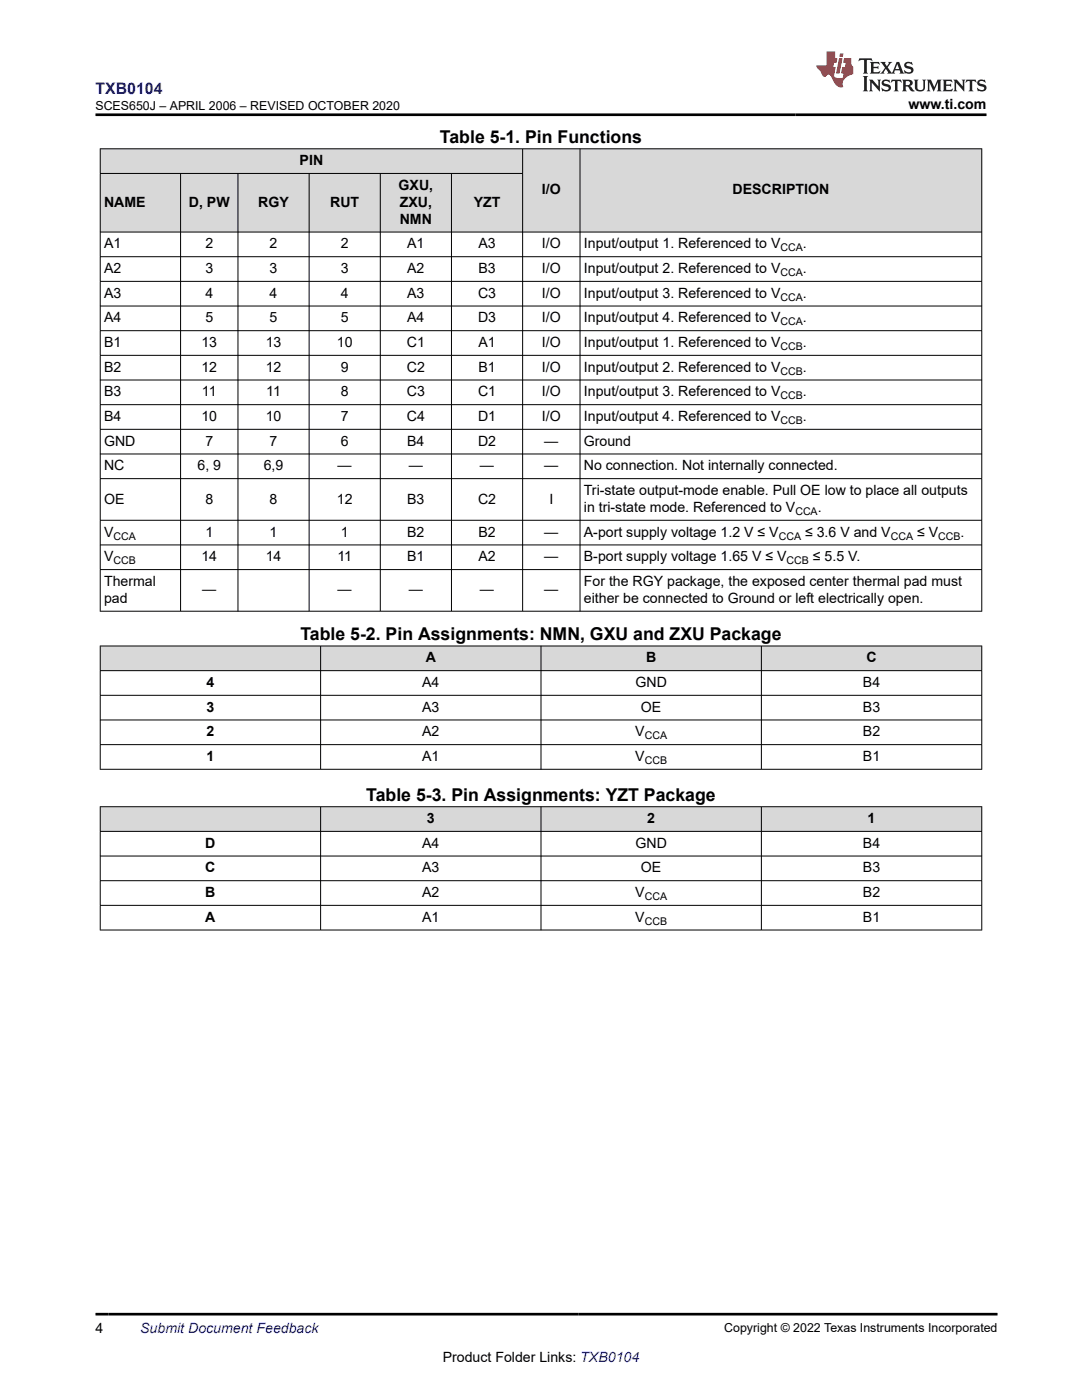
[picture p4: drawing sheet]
<svg xmlns="http://www.w3.org/2000/svg" width="216mm" height="279mm" viewBox="0 0 216 279" stroke-linecap="round" stroke-linejoin="round" font-family="sans-serif">
<g fill="#d8d8d8">
<path d="M20 29.7h175.9v4.9h-175.9z" fill-rule="evenodd"/>
<path d="M20.1 29.8h84.1v4.8h-84.1z" fill-rule="evenodd"/>
<path d="M104.3 29.8h11.4v16.4h-11.4z" fill-rule="evenodd"/>
<path d="M115.8 29.8h80v16.4h-80z" fill-rule="evenodd"/>
<path d="M20.1 34.7h15.9v11.5h-15.9z" fill-rule="evenodd"/>
<path d="M36.1 34.7h11.3v11.5h-11.3z" fill-rule="evenodd"/>
<path d="M47.5 34.7h14.1v11.5h-14.1z" fill-rule="evenodd"/>
<path d="M61.7 34.7h14.1v11.5h-14.1z" fill-rule="evenodd"/>
<path d="M75.9 34.7h14.1v11.5h-14.1z" fill-rule="evenodd"/>
<path d="M90.1 34.7h14.1v11.5h-14.1z" fill-rule="evenodd"/>
</g>
<g fill="none" stroke="#000" stroke-width=".2">
<path d="M19.9 29.7h176.1M19.9 34.6h84.4M20 29.6v92.4M36 34.6v87.4M47.5 34.6v87.4M61.7 34.6v87.4M75.9 34.6v87.4M90.1 34.6v87.4M104.3 29.6v92.4M115.7 29.6v92.4M195.9 29.6v92.4M19.9 51.2h176.1"/>
<path d="M19.9 56.2h176.1M196 46.3h-176.1M19.9 61.1h176.1M19.9 66h176.1M19.9 70.9h176.1M19.9 75.8h176.1M19.9 80.8h176.1M19.9 85.7h176.1M19.9 90.6h176.1M19.9 95.5h176.1M19.9 103.8h176.1M19.9 108.8h176.1"/>
<path d="M19.9 113.7h176.1M19.9 122h176.1"/>
</g>
<g fill="#d8d8d8">
<path d="M20 128.9h175.9v4.9h-175.9z" fill-rule="evenodd"/>
<path d="M20.1 129h43.8v4.8h-43.8z" fill-rule="evenodd"/>
<path d="M64 129h43.9v4.8h-43.9z" fill-rule="evenodd"/>
<path d="M108 129h43.9v4.8h-43.9z" fill-rule="evenodd"/>
<path d="M152 129h43.8v4.8h-43.8z" fill-rule="evenodd"/>
</g>
<path d="M19.9 128.9h176.1M19.9 133.8h176.1M19.9 138.8h176.1M20 128.9v24.7M64 128.9v24.7M107.9 128.9v24.7M151.9 128.9v24.7M195.9 128.9v24.7M19.9 143.7h176.1M19.9 148.6h176.1M19.9 153.5h176.1" fill="none" stroke="#000" stroke-width=".2"/>
<g fill="#d8d8d8">
<path d="M20 161h175.9v4.9h-175.9z" fill-rule="evenodd"/>
<path d="M20.1 161.1h43.8v4.8h-43.8z" fill-rule="evenodd"/>
<path d="M64 161.1h43.9v4.8h-43.9z" fill-rule="evenodd"/>
<path d="M108 161.1h43.9v4.8h-43.9z" fill-rule="evenodd"/>
<path d="M152 161.1h43.8v4.8h-43.8z" fill-rule="evenodd"/>
</g>
<path d="M19.9 161h176.1M19.9 165.9h176.1M19.9 170.8h176.1M19.9 175.8h176.1M20 160.9v24.8M64 160.9v24.8M107.9 160.9v24.8M151.9 160.9v24.8M195.9 160.9v24.8M19.9 180.7h176.1M19.9 185.6h176.1" fill="none" stroke="#000" stroke-width=".2"/>
<path d="M171.5 11.6l-.2 .6 .5-.2h.6v.1v2.2l-.2 .4h1l-.2-.4v-2.2v-.1h.5l.5 .2-.1-.6zM173.6 12.4l.2 .3v1.6l-.2 .4h1.9l.1-.6a1.08 1.08 0 0 1-1.3 .2v-.7h.6l.4 .2v-.7l-.4 .2h-.6v-.5l.2-.2a1 1 0 0 1 1 .3l-.1-.5zM175.7 12.4l.9 1.1-1 1.2h.9l-.2-.2 .5-.8 .4 .8-.2 .2h1.6l-.2-.2 .2-.5h.9l.1 .5-.1 .2h.9l-.2-.4-.8-1.9h-.5l-.9 2.1-.9-1.1 .9-1h-.8l.2 .2-.4 .6-.4-.6 .2-.2zM179 12.8l.4 1h-.7zM180.7 12.5a.65 .65 0 0 0-.2 .7 .65 .65 0 0 0 .6 .5l.6 .1 .1 .3a.79 .79 0 0 1-.7 .4 .79 .79 0 0 1-.7-.5l.1 .7 .2-.1a.93 .93 0 0 0 1.1 0 .93 .93 0 0 0 .4-.9 1.46 1.46 0 0 0-1.2-.6l-.1-.3a1.09 1.09 0 0 1 1.2 .2l-.2-.6-.1 .1-.5-.2zM172.2 15.2l.2 .4v2.2l-.2 .4h1l-.2-.4v-2.2l.2-.4zM173.4 15.9l.2 .4v1.5l-.2 .4h.8l-.3-.4 .1-1.3 1.6 1.8v-2l.2-.4h-.7l.1 .2 .1 1.1-1.2-1.3zM176.2 16a.65 .65 0 0 0-.2 .8 .65 .65 0 0 0 .6 .4l.6 .2 .1 .2a.79 .79 0 0 1-.7 .4 .79 .79 0 0 1-.7-.5l.1 .7 .2-.1a.93 .93 0 0 0 1.1 .1 .93 .93 0 0 0 .4-1 1.46 1.46 0 0 0-1.2-.5l-.1-.4a1.09 1.09 0 0 1 1.2 .2l-.1-.6-.2 .1-.5-.1zM177.9 15.9l-.1 .6a.63 .63 0 0 1 .8-.3v1.6l-.3 .4h1l-.2-.4v-1.6a.66 .66 0 0 1 .8 .3l-.1-.6zM180 15.9l.2 .4v1.5l-.2 .4h1l-.2-.2-.1-.7h.5l.1 .2a.79 .79 0 0 0 1.2 .6l-1-.9a.61 .61 0 0 0 .6-.6 .61 .61 0 0 0-.5-.7zM180.8 16.2h.1a.47 .47 0 0 1 .5 .1 .47 .47 0 0 1 .1 .5l-.1 .1-.7 .1zM182.3 15.9l.2 .2a2.27 2.27 0 0 0 .4 2 1.04 1.04 0 0 0 1.7-.7v-1.3l.2-.2h-.8l.2 .4v1.1a.6 .6 0 0 1-.6 .6 .6 .6 0 0 1-.6-.6v-1.1l.3-.4zM184.9 15.9l.2 .4v1.5l-.2 .4h.8l-.3-.4v-1.4l.9 1.9 .9-1.9v1.4l-.3 .4h1l-.2-.4v-1.5l.2-.4h-.8l-.7 1.5-.6-1.5zM188.1 15.9l.2 .4v1.5l-.2 .4h1.9l.1-.6a1.09 1.09 0 0 1-1.3 .2v-.7h.6l.4 .2v-.6l-.4 .2h-.6v-.6l.2-.1a1.01 1.01 0 0 1 1 .3l-.1-.6zM190.2 15.9l.3 .4v1.5l-.3 .4h.8l-.2-.4v-1.3l1.6 1.8v-2l.2-.4h-.7l.2 .2v1.1l-1.2-1.3zM192.8 15.9l-.1 .6a.63 .63 0 0 1 .8-.3v1.6l-.3 .4h1l-.2-.4v-1.6a.66 .66 0 0 1 .8 .3l-.1-.6zM195.2 16a.65 .65 0 0 0-.2 .8 .65 .65 0 0 0 .6 .4l.6 .2 .2 .2a.79 .79 0 0 1-.7 .4 .79 .79 0 0 1-.7-.5l.1 .7 .2-.1a.93 .93 0 0 0 1 .1 .93 .93 0 0 0 .5-1 1.46 1.46 0 0 0-1.3-.5v-.4a1.09 1.09 0 0 1 1.2 .2l-.2-.6-.2 .1-.5-.1z" fill="#231f20"/>
<path d="M164.9 10.3v2.7h-2l.1 .4 .8 1a.95 .95 0 0 0 1 .9 .59 .59 0 0 1 .5-.4 .59 .59 0 0 1 .5 .3l.4 .8a1.59 1.59 0 0 0 2.1 1.4 1.61 1.61 0 0 1 1-2.3l1-.3-.1-1.5a1.59 1.59 0 0 1-.3-1.7h-1.5l-.2 .9h.6l-.2 .9h-.5l-.2 .9v.3l.4 .1-.1 .9h-.7a.73 .73 0 0 1-1-.7l.3-1.5h-.5l.1-.9h.5l.2-.9h-.5v-1.3zM167.4 11.6l-.6 3.1h.7l.6-3.1zM167.6 10.7l-.1 .6h.7l.1-.6z" fill="#ed1c24"/>
<path d="M19 22.9h177.8M19 262.3h180" fill="none" stroke="#000" stroke-width=".53"/>
<g font-size="3.5">
<text x="87.8" y="28.5">Table 5-1. Pin Functions</text>
<text x="60" y="127.8">Table 5-2. Pin Assignments: NMN, GXU and ZXU Package</text>
<text x="73.1" y="159.8">Table 5-3. Pin Assignments: YZT Package</text>
</g>
<text font-size="3.2" fill="#00f" x="19" y="18.7">TXB0104</text>
<g font-size="2.8">
<text x="181.3" y="21.8">www.ti.com</text>
<text x="59.8" y="33">PIN</text>
<text x="20.8" y="41.3">NAME</text>
<text x="37.7" y="41.3">D, PW</text>
<text x="51.5" y="41.3">RGY</text>
<text x="65.9" y="41.3">RUT</text>
<text x="79.5" y="37.9">GXU,</text>
<text x="79.8" y="41.3">ZXU,</text>
<text x="94.5" y="41.3">YZT</text>
<text x="108.1" y="38.8">I/O</text>
<text x="146.2" y="38.8">DESCRIPTION</text>
<text x="79.8" y="44.7">NMN</text>
<text x="20.8" y="49.6">A1</text>
<text x="41" y="49.6">2</text>
<text x="53.8" y="49.6">2</text>
<text x="68" y="49.6">2</text>
<text x="81.3" y="49.6">A1</text>
<text x="95.5" y="49.6">A3</text>
<text x="108.1" y="49.6">I/O</text>
<text x="116.5" y="49.6">Input/output 1. Referenced to V</text>
<text x="160.2" y="49.6">.</text>
<text x="20.8" y="54.5">A2</text>
<text x="20.8" y="59.4">A3</text>
<text x="41" y="54.5">3</text>
<text x="41" y="59.4">4</text>
<text x="53.8" y="54.5">3</text>
<text x="53.8" y="59.4">4</text>
<text x="68" y="54.5">3</text>
<text x="68" y="59.4">4</text>
<text x="81.3" y="54.5">A2</text>
<text x="81.3" y="59.4">A3</text>
<text x="95.4" y="59.4">C3</text>
<text x="95.5" y="54.5">B3</text>
<text x="108.1" y="54.5">I/O</text>
<text x="108.1" y="59.4">I/O</text>
<text x="116.5" y="54.5">Input/output 2. Referenced to V</text>
<text x="116.5" y="59.4">Input/output 3. Referenced to V</text>
<text x="160.2" y="54.5">.</text>
<text x="160.2" y="59.4">.</text>
<text x="20.8" y="64.3">A4</text>
<text x="41" y="64.3">5</text>
<text x="53.8" y="64.3">5</text>
<text x="68" y="64.3">5</text>
<text x="81.3" y="64.3">A4</text>
<text x="95.4" y="64.3">D3</text>
<text x="108.1" y="64.3">I/O</text>
<text x="116.5" y="64.3">Input/output 4. Referenced to V</text>
<text x="160.2" y="64.3">.</text>
<text x="20.8" y="69.3">B1</text>
<text x="40.2" y="69.3">13</text>
<text x="53" y="69.3">13</text>
<text x="67.2" y="69.3">10</text>
<text x="81.2" y="69.3">C1</text>
<text x="95.5" y="69.3">A1</text>
<text x="108.1" y="69.3">I/O</text>
<text x="116.5" y="69.3">Input/output 1. Referenced to V</text>
<text x="160.2" y="69.3">.</text>
<text x="20.8" y="74.2">B2</text>
<text x="40.2" y="74.2">12</text>
<text x="53" y="74.2">12</text>
<text x="68" y="74.2">9</text>
<text x="81.2" y="74.2">C2</text>
<text x="95.5" y="74.2">B1</text>
<text x="108.1" y="74.2">I/O</text>
<text x="116.5" y="74.2">Input/output 2. Referenced to V</text>
<text x="160.2" y="74.2">.</text>
<text x="20.8" y="79.1">B3</text>
<text x="40.3" y="79.1">11</text>
<text x="53.1" y="79.1">11</text>
<text x="68" y="79.1">8</text>
<text x="81.2" y="79.1">C3</text>
<text x="95.4" y="79.1">C1</text>
<text x="108.1" y="79.1">I/O</text>
<text x="116.5" y="79.1">Input/output 3. Referenced to V</text>
<text x="160.2" y="79.1">.</text>
<text x="20.8" y="84">B4</text>
<text x="20.8" y="89">GND</text>
<text x="40.2" y="84">10</text>
<text x="41" y="89">7</text>
<text x="53" y="84">10</text>
<text x="53.8" y="89">7</text>
<text x="68" y="84">7</text>
<text x="68" y="89">6</text>
<text x="81.2" y="84">C4</text>
<text x="81.3" y="89">B4</text>
<text x="95.4" y="84">D1</text>
<text x="95.4" y="89">D2</text>
<text x="108.1" y="84">I/O</text>
<text x="108.6" y="89">—</text>
<text x="116.5" y="84">Input/output 4. Referenced to V</text>
<text x="116.5" y="89">Ground</text>
<text x="160.2" y="84">.</text>
<text x="20.8" y="93.9">NC</text>
<text x="39.4" y="93.9">6, 9</text>
<text x="52.6" y="93.9">6,9</text>
<text x="67.4" y="93.9">—</text>
<text x="81.6" y="93.9">—</text>
<text x="95.8" y="93.9">—</text>
<text x="108.6" y="93.9">—</text>
<text x="116.5" y="93.9">No connection. Not internally connected.</text>
<text x="20.8" y="100.5">OE</text>
<text x="41" y="100.5">8</text>
<text x="53.8" y="100.5">8</text>
<text x="67.2" y="100.5">12</text>
<text x="81.3" y="100.5">B3</text>
<text x="95.4" y="100.5">C2</text>
<text x="109.6" y="100.5">I</text>
<text x="116.5" y="98.8">Tri-state output-mode enable. Pull OE low to place all outputs</text>
<text x="20.8" y="107.1">V</text>
<text x="41" y="107.1">1</text>
<text x="53.8" y="107.1">1</text>
<text x="68" y="107.1">1</text>
<text x="81.3" y="107.1">B2</text>
<text x="95.5" y="107.1">B2</text>
<text x="108.6" y="107.1">—</text>
<text x="116.5" y="102.2">in tri-state mode. Referenced to V</text>
<text x="116.5" y="107.1">A-port supply voltage 1.2 V ≤ V</text>
<text x="160.6" y="107.1">≤ 3.6 V and V</text>
<text x="163.2" y="102.2">.</text>
<text x="183" y="107.1">≤ V</text>
<text x="191.7" y="107.1">.</text>
<text x="20.8" y="112">V</text>
<text x="40.2" y="112">14</text>
<text x="53" y="112">14</text>
<text x="67.3" y="112">11</text>
<text x="81.3" y="112">B1</text>
<text x="95.5" y="112">A2</text>
<text x="108.6" y="112">—</text>
<text x="116.5" y="112">B-port supply voltage 1.65 V ≤ V</text>
<text x="162.2" y="112">≤ 5.5 V.</text>
<text x="20.8" y="116.9">Thermal</text>
<text x="40.3" y="118.6">—</text>
<text x="67.4" y="118.6">—</text>
<text x="81.6" y="118.6">—</text>
<text x="95.8" y="118.6">—</text>
<text x="108.6" y="118.6">—</text>
<text x="116.5" y="116.9">For the RGY package, the exposed center thermal pad must</text>
<text x="20.8" y="120.3">pad</text>
<text x="116.5" y="120.3">either be connected to Ground or left electrically open.</text>
<text x="41.2" y="137.1">4</text>
<text x="84.2" y="137.1">A4</text>
<text x="84.9" y="132.2">A</text>
<text x="126.8" y="137.1">GND</text>
<text x="128.9" y="132.2">B</text>
<text x="172.2" y="137.1">B4</text>
<text x="172.9" y="132.2">C</text>
<text x="41.2" y="142">3</text>
<text x="84.2" y="142">A3</text>
<text x="127.9" y="142">OE</text>
<text x="172.2" y="142">B3</text>
<text x="41.2" y="147">2</text>
<text x="84.2" y="147">A2</text>
<text x="126.8" y="147">V</text>
<text x="172.2" y="147">B2</text>
<text x="41.2" y="151.9">1</text>
<text x="84.2" y="151.9">A1</text>
<text x="126.8" y="151.9">V</text>
<text x="172.2" y="151.9">B1</text>
<text x="85.2" y="164.3">3</text>
<text x="129.2" y="164.3">2</text>
<text x="173.1" y="164.3">1</text>
<text x="41" y="169.2">D</text>
<text x="84.2" y="169.2">A4</text>
<text x="126.8" y="169.2">GND</text>
<text x="172.2" y="169.2">B4</text>
<text x="41" y="174.1">C</text>
<text x="41" y="179">B</text>
<text x="84.2" y="174.1">A3</text>
<text x="84.2" y="179">A2</text>
<text x="126.8" y="179">V</text>
<text x="127.9" y="174.1">OE</text>
<text x="172.2" y="174.1">B3</text>
<text x="172.2" y="179">B2</text>
<text x="41" y="184">A</text>
<text x="84.2" y="184">A1</text>
<text x="126.8" y="184">V</text>
<text x="172.2" y="184">B1</text>
<text x="19" y="266.1">4</text>
<text x="88.3" y="271.7">Product Folder Links: TXB0104</text>
</g>
<text font-size="2.8" fill="#00f" x="28" y="266.1">Submit Document Feedback</text>
<g font-size="2.5">
<text x="19" y="21.9">SCES650J – APRIL 2006 – REVISED OCTOBER 2020</text>
<text x="144.5" y="265.8">Copyright © 2022 Texas Instruments Incorporated</text>
</g>
<g font-size="2.1">
<text x="155.7" y="50.1">CCA</text>
<text x="155.7" y="55.1">CCA</text>
<text x="155.7" y="60">CCA</text>
<text x="155.7" y="64.9">CCA</text>
<text x="155.7" y="69.8">CCB</text>
<text x="155.7" y="74.8">CCB</text>
<text x="155.7" y="79.7">CCB</text>
<text x="155.7" y="84.6">CCB</text>
<text x="22.6" y="107.7">CCA</text>
<text x="155.4" y="107.7">CCA</text>
<text x="158.7" y="102.7">CCA</text>
<text x="177.7" y="107.7">CCA</text>
<text x="187.2" y="107.7">CCB</text>
<text x="22.6" y="112.6">CCB</text>
<text x="157" y="112.6">CCB</text>
<text x="128.6" y="147.5">CCA</text>
<text x="128.6" y="152.4">CCB</text>
<text x="128.6" y="179.6">CCA</text>
<text x="128.6" y="184.5">CCB</text>
</g>
</svg>
